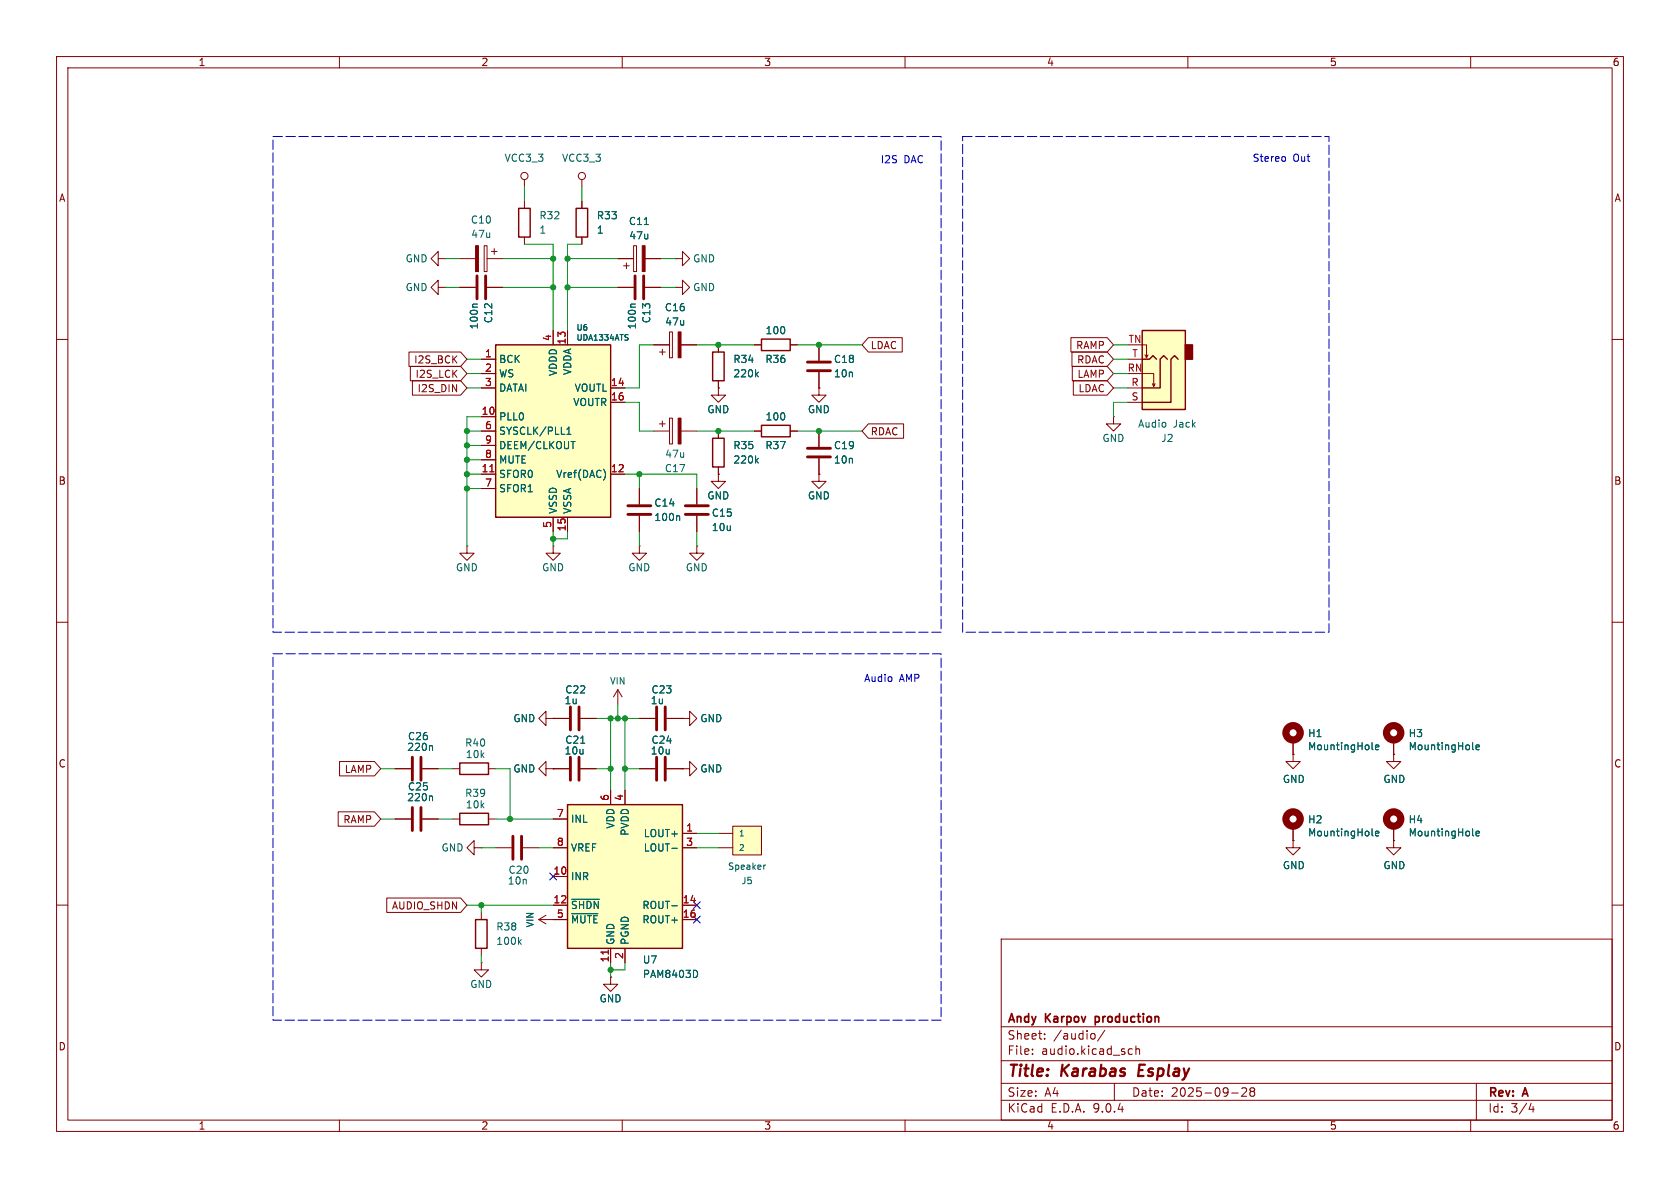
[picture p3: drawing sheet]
<svg xmlns="http://www.w3.org/2000/svg" width="297mm" height="210mm" viewBox="0 0 297 210" stroke-linecap="round" stroke-linejoin="round" font-family="sans-serif">
<g fill="none" stroke="#840000" stroke-width=".18">
<path d="M10 10h277v190h-277zM12 12h273v186h-273zM60 10v2M110 10v2M160 10v2M210 10v2M260 10v2M102.9 31.8v1.2M10 60h2M285 60h2M10 110h2M285 110h2"/>
<path d="M80 144.8h1.3M86.4 144.8h1.2M10 160h2M177 166h108v32h-108zM285 160h2M60 198v2M110 198v2M160 198v2M177 194.5h108M177 191.5h108M177 187.5h108M177 181.5h108"/>
<path d="M182.5 186.3v.1M182.5 185.5v.1M184.7 183.6v.1M184.7 182.8v.1M193.1 182.7l.4 .1 .1 .2-.1 .6-.4 .1M195.3 182.1l-1.3 2M197 191.5v3M199.6 186.3h.6M199.6 185.5h.6M200.8 185.5l.2-.1 .4 .1 .1 .9M200.8 184.9v1.5M210 198v2"/>
<path d="M217.7 193.2h1.2M219.5 192.4l.6-.1 .2 .1 .1 .3-.9 1.1h.9M221.2 192.9l-.2-.2 .2-.4 .5 .1 .1 .2-.3 .3M221.2 192.9l-.2 .3v.5l.2 .1 .5-.1 .1-.2-.1-.4-.2-.2M221.2 192.9h.3M260 198v2M261 191.5v6.5M270.7 195l-.4 1.1h.9M271 195.6v1"/>
<circle cx="102.9" cy="31.1" r=".63"/>
</g>
<path d="M201.5 188.2l-.3 2h1" fill="none" stroke="#840000" stroke-width=".4"/>
<path d="M193.6 179.7v1.5M193.8 179.7l-.2 .1M193.6 180.6l.2 .1" fill="none" stroke="#840000" stroke-width=".3"/>
<path d="M81.3 143.8h5.1v2h-5.1z" fill="none" stroke="#840000" stroke-width=".25"/>
<path d="M100.3 142.2h20.3v25.4h-20.3z" fill="#ffffc2"/>
<path d="M81.3 134.9h5.1v2h-5.1zM100.3 142.2h20.3v25.4h-20.3z" fill="none" stroke="#840000" stroke-width=".25"/>
<g fill="none" stroke="#840000" stroke-width=".18">
<path d="M69.8 135.9h2.8M74.7 135.9h2.8M80 135.9h1.3M86.4 135.9h1.2M96.5 127v-1.3l-1.3 1.3 1.3 1.3v-1.3h1.3M97.8 127h.1M97.8 127h2.8M102.6 127h2.8M107.9 139.7v2.5M110.5 139.7v2.5M97.8 144.8h2.5M97.8 149.9h2.5"/>
<path d="M97.8 154.9h2.5M120.6 149.9h2.6M120.6 147.3h2.6M85.1 170.2v1.3h1.3l-1.3 1.2-1.3-1.2h1.3M85.1 170.2h.1M97.8 160h2.5M97.8 162.6h2.5M107.9 172.7v1.3h1.3l-1.3 1.3-1.2-1.3h1.2M107.9 172.7h.1M107.9 167.6v2.6M110.5 167.6v2.6M120.6 160h2.6"/>
<path d="M120.6 162.6h2.6"/>
</g>
<path d="M76.3 131.8l.2 .2v.7M101.1 159h4.9M118.8 150h.9M101.1 161.5h4.6M118.8 160.1h.9M123.1 171.6l.2 .5-.2 .6" fill="none" stroke="#006464" stroke-width=".18"/>
<path d="M107.5 167.9v.8" fill="none" stroke="#a90000" stroke-width=".18"/>
<path d="M72.9 133.9v4M74.4 133.9v4M100.8 125v4M102.4 125v4" fill="none" stroke="#840000" stroke-width=".51"/>
<path d="M129.5 146.1h5.1v5h-5.1z" fill="#ffffc2"/>
<g fill="none" stroke="#840000" stroke-width=".18">
<path d="M92.7 31.8v1.2M92.7 35.6v1.2M102.9 35.6v1.2M81.3 45.7h2.8M81.3 50.8h2.8M85.6 43.4h.5v4.6h-.5zM86.1 45.7h2.8M86.1 50.8h2.8M86.9 44.5h1M87.4 43.9v1.1M92.7 41.9v1.3M102.9 41.9v1.3"/>
<path d="M119.4 45.7h1.2v-1.2l1.3 1.2-1.3 1.3v-1.3M119.4 45.7h.1M115.6 76.2h2.8M116.6 74.9h1M117.1 74.4v1M118.4 73.9h.5v4.6h-.5zM120.4 76.2h2.8M113 86.4v2.8M113 91.2v2.8M123.2 86.4v2.8M123.2 91.2v2.8M109.2 121.9l-.7 1.3"/>
<path d="M109.2 121.9v2.6M109.2 121.9l.8 1.3M113 127h2.8M117.9 127h2.7M120.6 127h1.3v-1.3l1.3 1.3-1.3 1.3v-1.3M120.6 127h.1M228.6 133.4v1.2h1.3l-1.3 1.3-1.3-1.3h1.3M228.6 133.4h.1M228.6 130.8v2.6M246.4 130.8v2.6M83.8 149.9v-1.3l-1.3 1.3 1.3 1.2v-1.2h1.3M85.1 149.9h.1"/>
<path d="M127 149.9h2.5M127 147.3h2.5M129.5 146.1h5.1v5h-5.1zM228.6 148.6v1.3h1.3l-1.3 1.2-1.3-1.2h1.3M228.6 148.6h.1M228.6 146.1v2.5M246.4 148.6v1.3h1.2l-1.2 1.2-1.3-1.2h1.3M246.4 148.6h.1M246.4 146.1v2.5"/>
<circle cx="92.7" cy="31.1" r=".63"/>
</g>
<path d="M84.4 53.8h-.7l-.1 .1M120 91.2l.2 .2v.6M242.6 132.4l.1 .1M243.2 132.1l.6-.1-.1-.3h-.4l-.1 .2v.6h.5M260.3 132.4l.2 .1M260.9 132.1l.6-.1v-.3h-.4l-.2 .2 .1 .6h.5M135.3 152.9l-.2 .1M242.6 147.6l.1 .2M243.2 147.3l.6-.1-.1-.2-.4-.1-.1 .2v.6h.5M260.3 147.6l.2 .2M260.9 147.3l.6-.1v-.2l-.4-.1-.2 .2 .1 .6h.5" fill="none" stroke="#006464" stroke-width=".18"/>
<path d="M84.3 48.8v4M85.9 48.8v4M111 89.4h4.1M111 90.9h4.1M121.2 89.4h4M121.2 90.9h4M116.1 125v4M117.6 125v4" fill="none" stroke="#840000" stroke-width=".51"/>
<path d="M91.7 36.8h2v5.1h-2zM101.9 36.8h2v5.1h-2z" fill="none" stroke="#840000" stroke-width=".25"/>
<g fill="#840000" stroke="#840000" stroke-width=".18">
<path d="M84.1 43.4h.5v4.6h-.5z"/>
<path d="M119.9 73.9h.5v4.6h-.5z"/>
</g>
<g fill="none" stroke="#840000" stroke-width="1.3">
<circle cx="228.6" cy="129.5" r="1.27"/>
<circle cx="246.4" cy="129.5" r="1.27"/>
<circle cx="228.6" cy="144.8" r="1.27"/>
<circle cx="246.4" cy="144.8" r="1.27"/>
</g>
<path d="M87.6 61h20.3v30.4h-20.3z" fill="#ffffc2"/>
<path d="M87.6 61h20.3v30.4h-20.3zM126 77.5h2v5.1h-2zM134.6 75.2h5.1v2h-5.1zM84.1 162.6h2v5h-2z" fill="none" stroke="#840000" stroke-width=".25"/>
<g fill="none" stroke="#840000" stroke-width=".18">
<path d="M77.5 50.8v-1.3l-1.3 1.3 1.3 1.3v-1.3h1.2M77.5 45.7v-1.2l-1.3 1.2 1.3 1.3v-1.3h1.2M78.7 50.8h.1M78.7 45.7h.1M97.8 58.4v2.6M100.3 58.4v2.6M109.2 45.7h2.8M109.2 50.8h2.8M110.2 47h1.1M110.7 46.5v1M112 43.4h.5v4.6h-.5zM114 45.7h2.8"/>
<path d="M114 50.8h2.8M85.1 63.5h2.5M85.1 66h2.5M85.1 68.6h2.5M85.1 73.7h2.5M85.1 76.2h2.5M85.1 78.7h2.5M107.9 68.6h2.6M107.9 71.1h2.6M127 76.2v1.3M133.3 76.2h1.3M139.7 76.2h1.3"/>
<path d="M144.8 76.2v2.8M196.8 73.7v1.2h1.3l-1.3 1.3-1.2-1.3h1.2M196.8 73.7h.1M82.5 96.5v1.3h1.3l-1.3 1.3-1.2-1.3h1.2M82.5 96.5h.1M85.1 81.3h2.5M85.1 83.8h2.5M85.1 86.4h2.5M97.8 96.5v1.3h1.3l-1.3 1.3-1.3-1.3h1.3M97.8 96.5h.1M97.8 91.4v2.6M100.3 91.4v2.6"/>
<path d="M107.9 83.8h2.6M113 96.5v1.3h1.3l-1.3 1.3-1.2-1.3h1.2M113 96.5h.1M123.2 96.5v1.3h1.3l-1.3 1.3-1.3-1.3h1.3M123.2 96.5h.1M127 83.8v1.3h1.3l-1.3 1.3-1.3-1.3h1.3M127 83.8h.1M127 82.6v1.2M144.8 83.8v1.3h1.2l-1.2 1.3-1.3-1.3h1.3M144.8 83.8h.1M144.8 81v2.8M96.5 135.9v-1.3l-1.3 1.3 1.3 1.3v-1.3h1.3"/>
<path d="M97.8 135.9h.1M97.8 135.9h2.8M102.6 135.9h2.8M113 135.9h2.8M117.9 135.9h2.7M120.6 135.9h1.3v-1.3l1.3 1.3-1.3 1.3v-1.3M120.6 135.9h.1M69.8 144.8h2.8M74.7 144.8h2.8M87.6 149.9h2.8M92.5 149.9h2.7M85.1 161.3v1.3"/>
<path d="M85.1 167.6v1.3M95.2 162.6l1.3 .7M95.2 162.6h2.6M96.5 161.8l-1.3 .8"/>
</g>
<g fill="none" stroke="#006464" stroke-width=".18">
<path d="M113.9 39.7h.7M110.9 59.1l.1 .1M110.9 59.7l.1 .2-.1 .2M112.3 53.8h-.6l-.2 .1M100.2 76.8h.7M100.2 75.9l.4-.4v1.3M100.9 78h.8M106.9 83.2l.1 .6-.1 .8M133.7 81.4l.4 .5M134.1 81l-.5 .5M102.7 131.4h.7M76.3 140.7l.2 .2v.6"/>
<path d="M91.8 166.5l.4 .4M92.2 166.1l-.5 .5"/>
</g>
<path d="M86.6 83.4h.7" fill="none" stroke="#a90000" stroke-width=".18"/>
<path d="M112.3 48.8v4M113.8 48.8v4M142.7 79.2h4.1M142.7 80.8h4.1M100.8 133.9v4M102.4 133.9v4M116.1 133.9v4M117.6 133.9v4M72.9 142.7v4.1M74.4 142.7v4.1M90.7 147.8v4.1M92.2 147.8v4.1" fill="none" stroke="#840000" stroke-width=".51"/>
<path d="M113.5 43.4h.5v4.6h-.5z" fill="#840000" stroke="#840000" stroke-width=".18"/>
<path d="M201.9 58.4h7.6v14h-7.6z" fill="#ffffc2"/>
<path d="M209.5 61h1.3v2.5h-1.3z" fill="#840000" stroke="#840000" stroke-width=".25"/>
<path d="M134.6 59.9h5.1v2.1h-5.1zM201.9 58.4h7.6v14h-7.6zM126 62.2h2v5.1h-2zM201.9 63.5h1.3l.6-.6 .7 .6M206.4 63.5l-.7-.6-.6 .6v5.1h-3.2M208.3 63.5l-.7-.6-.6 .6v7.6h-5.1" fill="none" stroke="#840000" stroke-width=".25"/>
<g fill="none" stroke="#840000" stroke-width=".18">
<path d="M102.9 35.6v1.2M81.3 50.8h2.8M86.1 50.8h2.8M97.8 58.4v2.6M100.3 58.4v2.6M102.9 41.9v1.3M109.2 50.8h2.8M109.2 45.7h2.8M114 50.8h2.8M114 45.7h2.8M118.4 58.7h.5v4.5h-.5zM119.4 50.8h1.2v-1.3l1.3 1.3-1.3 1.3v-1.3"/>
<path d="M119.4 50.8h.1M153.5 59.7h6v2.5h-6l-1.1-1.2zM189.3 59.7h6.4l1.1 1.3-1.1 1.2h-6.4zM72.3 62.2h9.1l1.1 1.3-1.1 1.3h-9.1zM72.5 64.8h8.9l1.1 1.2-1.1 1.3h-8.9zM72.9 67.3h8.5l1.1 1.3-1.1 1.3h-8.5zM85.1 68.6h2.5M85.1 63.5h2.5M85.1 76.2h2.5M85.1 66h2.5M85.1 73.7h2.5M85.1 78.7h2.5"/>
<path d="M107.9 71.1h2.6M107.9 68.6h2.6M115.6 61h2.8M116.6 62.2h1M117.1 61.7v1M120.4 61h2.8M127 68.6v1.3h1.3l-1.3 1.2-1.3-1.2h1.3M127 68.6h.1M127 61v1.2M127 67.3v1.3M127 76.2v1.3M133.3 61h1.3"/>
<path d="M133.3 76.2h1.3M139.7 61h1.3M139.7 76.2h1.3M144.8 68.6v1.3h1.2l-1.2 1.2-1.3-1.2h1.3M144.8 68.6h.1M144.8 61v2.8M144.8 65.8v2.8M144.8 76.2v2.8M153.5 74.9h6.2v2.6h-6.2l-1.1-1.3zM189.5 62.2h6.2l1.1 1.3-1.1 1.3h-6.2zM189.6 64.8h6.1l1.1 1.2-1.1 1.3h-6.1zM189.7 67.3h6l1.1 1.3-1.1 1.3h-6z"/>
<path d="M199.4 71.1h2.5M199.4 68.6h2.5M199.4 63.5h2.5M201.9 66h2.1v2.3l.2-.5M201.9 61h.8v2.2l.2-.5M202.4 62.7l.3 .5M203.7 67.8l.3 .5M85.1 81.3h2.5M85.1 83.8h2.5M85.1 86.4h2.5M97.8 91.4v2.6M100.3 91.4v2.6"/>
<path d="M107.9 83.8h2.6M113 86.4v2.8M113 91.2v2.8M123.2 86.4v2.8M123.2 91.2v2.8M127 83.8h.1M127 82.6v1.2M144.8 83.8h.1M144.8 81v2.8M60 134.6h6.2l1.1 1.3-1.1 1.3h-6.2zM69.8 135.9h2.8M74.7 135.9h2.8"/>
<path d="M97.8 127h.1M97.8 135.9h.1M97.8 127h2.8M97.8 135.9h2.8M102.6 127h2.8M102.6 135.9h2.8M107.9 139.7v2.5M110.5 139.7v2.5M113 127h2.8M113 135.9h2.8M117.9 127h2.7M117.9 135.9h2.7"/>
<path d="M120.6 127h.1M120.6 135.9h.1M228.6 133.4h.1M228.6 130.8v2.6M246.4 133.4v1.2h1.2l-1.2 1.3-1.3-1.3h1.3M246.4 133.4h.1M246.4 130.8v2.6M59.8 143.5h6.4l1.1 1.3-1.1 1.3h-6.4zM68.4 158.7h13l1.1 1.3-1.1 1.3h-13zM69.8 144.8h2.8M74.7 144.8h2.8M97.8 144.8h2.5"/>
<path d="M97.8 149.9h2.5M97.8 154.9h2.5M120.6 149.9h2.6M120.6 147.3h2.6M228.6 148.6h.1M228.6 146.1v2.5M246.4 148.6h.1M246.4 146.1v2.5M97.8 160h2.5M97.8 162.6h2.5M107.9 172.7h.1M107.9 167.6v2.6"/>
<path d="M110.5 167.6v2.6M120.6 160h2.6M120.6 162.6h2.6"/>
</g>
<path d="M142.7 64h4.1M142.7 65.5h4.1" fill="none" stroke="#840000" stroke-width=".51"/>
<g fill="none" stroke="#006464" stroke-width=".18">
<path d="M113.9 39.7h.7M84.4 53.8h-.7l-.1 .1M110.9 59.1l.1 .1M110.9 59.7l.1 .2-.1 .2M112.3 53.8h-.6l-.2 .1M100.2 76.8h.7M100.2 75.9l.4-.4v1.3M100.9 78h.8M133.7 66.1l.4 .5M134.1 65.8l-.5 .5M106.9 83.2l.1 .6-.1 .8M120 91.2l.2 .2v.6"/>
<path d="M133.7 81.4l.4 .5M134.1 81l-.5 .5M76.3 131.8l.2 .2v.7M102.7 131.4h.7M242.6 132.4l.1 .1M243.2 132.1l.6-.1-.1-.3h-.4l-.1 .2v.6h.5M260.3 132.4l.2 .1M260.9 132.1l.6-.1v-.3h-.4l-.2 .2 .1 .6h.5M76.3 140.7l.2 .2v.6M101.1 159h4.9M118.8 150h.9M242.6 147.6l.1 .2"/>
<path d="M243.2 147.3l.6-.1-.1-.2-.4-.1-.1 .2v.6h.5M260.3 147.6l.2 .2M260.9 147.3l.6-.1v-.2l-.4-.1-.2 .2 .1 .6h.5M101.1 161.5h4.6M118.8 160.1h.9M123.1 171.6l.2 .5-.2 .6"/>
</g>
<path d="M119.9 58.7h.5v4.5h-.5z" fill="#840000" stroke="#840000" stroke-width=".18"/>
<g fill="none" stroke="#009600" stroke-width=".18">
<path d="M92.7 33v2.6M102.9 33v2.6M78.7 50.8h2.6M78.7 45.7h2.6M88.9 50.8h8.9M88.9 45.7h8.9M92.7 43.2h5.1v15.2M100.3 50.8h8.9M100.3 45.7h8.9M102.9 43.2h-2.6v15.2M116.8 50.8h2.6M116.8 45.7h2.6"/>
<path d="M82.5 78.7h2.6M82.5 76.2h2.6M82.5 63.5h2.6M82.5 68.6h2.6M82.5 66h2.6M85.1 73.7h-2.6v22.8M110.5 71.1h2.5v5.1h2.6M115.6 61h-2.6v7.6h-2.5M123.2 76.2h10.1M123.2 61h10.1M141 76.2h11.4M141 61h11.4"/>
<path d="M196.8 63.5h2.6M196.8 68.6h2.6M196.8 61h2.6M196.8 66h2.6M199.4 71.1h-2.6v2.6M82.5 81.3h2.6M82.5 83.8h2.6M82.5 86.4h2.6M97.8 94v2.5M100.3 94v1.3h-2.5M110.5 83.8h12.7v2.6M113 83.8v2.6"/>
<path d="M113 94v2.5M123.2 94v2.5M67.3 135.9h2.5M77.5 135.9h2.5M87.6 135.9h2.6v8.9M105.4 135.9h2.5M105.4 127h7.6M107.9 127v12.7M109.2 124.5v2.5M110.5 127v12.7M110.5 135.9h2.5M67.3 144.8h2.5"/>
<path d="M77.5 144.8h2.5M85.1 149.9h2.5M87.6 144.8h10.2M95.2 149.9h2.6M123.2 149.9h3.8M123.2 147.3h3.8M82.5 160h15.3M85.1 160v1.3M85.1 168.9v1.3M107.9 170.2v2.5M110.5 170.2v1.3h-2.6"/>
</g>
<path d="M97.2 154.3l1.2 1.2M98.4 154.3l-1.2 1.2M122.6 159.4l1.2 1.2M123.8 159.4l-1.2 1.2M122.6 162l1.2 1.2M123.8 162l-1.2 1.2" fill="none" stroke="#000084" stroke-width=".18"/>
<path d="M227 27.7l.3 .2v.4l-.3 .2" fill="none" stroke="#0000c2" stroke-width=".18"/>
<path d="M48.3 24.1h118.1v87.7h-118.1zM170.2 24.1h64.7v87.7h-64.7zM48.3 115.6h118.1v64.7h-118.1z" fill="none" stroke="#0000c2" stroke-width=".18" stroke-dasharray="1.7 .6"/>
<path d="M86.6 83.4h.7M107.5 167.9v.8" fill="none" stroke="#a90000" stroke-width=".18"/>
<g fill="#009600" stroke="#009600" stroke-width=".18">
<circle cx="144.8" cy="61" r=".46"/>
<circle cx="144.8" cy="76.2" r=".46"/>
<circle cx="127" cy="61" r=".46"/>
<circle cx="127" cy="76.2" r=".46"/>
<circle cx="82.5" cy="78.7" r=".46"/>
<circle cx="82.5" cy="81.3" r=".46"/>
<circle cx="82.5" cy="76.2" r=".46"/>
<circle cx="82.5" cy="83.8" r=".46"/>
<circle cx="82.5" cy="86.4" r=".46"/>
<circle cx="113" cy="83.8" r=".46"/>
<circle cx="100.3" cy="50.8" r=".46"/>
<circle cx="97.8" cy="50.8" r=".46"/>
<circle cx="97.8" cy="45.7" r=".46"/>
<circle cx="100.3" cy="45.7" r=".46"/>
<circle cx="109.2" cy="127" r=".46"/>
<circle cx="110.5" cy="127" r=".46"/>
<circle cx="107.9" cy="135.9" r=".46"/>
<circle cx="107.9" cy="127" r=".46"/>
<circle cx="110.5" cy="135.9" r=".46"/>
<circle cx="90.2" cy="144.8" r=".46"/>
<circle cx="107.9" cy="171.5" r=".46"/>
<circle cx="85.1" cy="160" r=".46"/>
<circle cx="97.8" cy="95.3" r=".46"/>
</g>
<g font-size="2.8" fill="#840000">
<text x="178" y="190.9">Title:</text>
<text x="187.7" y="190.9">Karabas</text>
<text x="202.1" y="190.9">Esplay</text>
</g>
<g font-size="2.1" fill="#840000">
<text x="178" y="184">Sheet:</text>
<text x="178" y="181.2">Andy</text>
<text x="184.9" y="181.2">Karpov</text>
<text x="186.2" y="184">/audio/</text>
<text x="194.3" y="181.2">production</text>
<text x="178" y="186.7">File:</text>
<text x="184.1" y="186.7">audio.kicad_sch</text>
<text x="178" y="196.9">KiCad</text>
<text x="178" y="194.1">Size:</text>
<text x="184.7" y="194.1">A4</text>
<text x="185.7" y="196.9">E.D.A.</text>
<text x="193.3" y="196.9">9.0.4</text>
<text x="200" y="194.1">Date:</text>
<text x="207" y="194.1">2025-09-28</text>
<text x="263" y="194.3">Rev:</text>
<text x="263" y="196.9">Id:</text>
<text x="267.1" y="196.9">3/4</text>
<text x="269.4" y="194.3">A</text>
</g>
<g font-size="1.8" fill="#840000">
<text x="35" y="11.9">1</text>
<text x="85" y="11.9">2</text>
<text x="135" y="11.9">3</text>
<text x="185" y="11.9">4</text>
<text x="235" y="11.9">5</text>
<text x="285" y="11.9">6</text>
<text x="10.3" y="35.9">A</text>
<text x="285.3" y="35.9">A</text>
<text x="73.1" y="64.5">I2S_BCK</text>
<text x="153.8" y="61.9">LDAC</text>
<text x="190.1" y="61.9">RAMP</text>
<text x="190.3" y="64.5">RDAC</text>
<text x="73.4" y="67">I2S_LCK</text>
<text x="73.7" y="69.5">I2S_DIN</text>
<text x="190.4" y="67">LAMP</text>
<text x="190.6" y="69.5">LDAC</text>
<text x="153.8" y="77.2">RDAC</text>
<text x="10.3" y="85.9">B</text>
<text x="285.3" y="85.9">B</text>
<text x="10.3" y="135.9">C</text>
<text x="60.8" y="136.8">LAMP</text>
<text x="285.3" y="135.9">C</text>
<text x="60.6" y="145.7">RAMP</text>
<text x="69.2" y="161">AUDIO_SHDN</text>
<text x="10.3" y="185.9">D</text>
<text x="285.3" y="185.9">D</text>
<text x="35" y="199.9">1</text>
<text x="85" y="199.9">2</text>
<text x="135" y="199.9">3</text>
<text x="185" y="199.9">4</text>
<text x="235" y="199.9">5</text>
<text x="285" y="199.9">6</text>
</g>
<g font-size="1.8" fill="#006464">
<text x="89.1" y="28.8">VCC3_3</text>
<text x="99.3" y="28.8">VCC3_3</text>
<text x="83.1" y="39.7">C10</text>
<text x="95.3" y="41.5">1</text>
<text x="95.3" y="39">R32</text>
<text x="105.4" y="41.5">1</text>
<text x="105.4" y="39">R33</text>
<text x="111.1" y="40">C11</text>
<text x="71.6" y="46.6">GND</text>
<text x="83.2" y="42.3">47u</text>
<text x="111.1" y="42.5">47u</text>
<text x="122.4" y="46.6">GND</text>
<text x="71.6" y="51.7">GND</text>
<text x="122.4" y="51.7">GND</text>
<text x="84.7" y="58.3" transform="rotate(-90 84.7 58.3)">100n</text>
<text x="87.2" y="57.2" transform="rotate(-90 87.2 57.2)">C12</text>
<text x="112.6" y="58.3" transform="rotate(-90 112.6 58.3)">100n</text>
<text x="115.2" y="57.2" transform="rotate(-90 115.2 57.2)">C13</text>
<text x="117.4" y="55.2">C16</text>
<text x="117.5" y="57.8">47u</text>
<text x="135.2" y="59.3">100</text>
<text x="88.1" y="64.4">BCK</text>
<text x="129.5" y="64.4">R34</text>
<text x="135.2" y="64.4">R36</text>
<text x="147.3" y="64.4">C18</text>
<text x="88.1" y="66.9">WS</text>
<text x="88.1" y="69.4">DATAI</text>
<text x="98.7" y="66.6" transform="rotate(-90 98.7 66.6)">VDDD</text>
<text x="101.2" y="66.4" transform="rotate(-90 101.2 66.4)">VDDA</text>
<text x="101.3" y="72">VOUTR</text>
<text x="101.5" y="69.4">VOUTL</text>
<text x="129.5" y="66.9">220k</text>
<text x="147.3" y="66.9">10n</text>
<text x="88.1" y="74.5">PLL0</text>
<text x="88.1" y="77.1">SYSCLK/PLL1</text>
<text x="124.9" y="73.3">GND</text>
<text x="135.2" y="74.5">100</text>
<text x="142.7" y="73.3">GND</text>
<text x="201.1" y="75.8">Audio</text>
<text x="207.4" y="75.8">Jack</text>
<text x="88.1" y="79.6">DEEM/CLKOUT</text>
<text x="88.1" y="82.1">MUTE</text>
<text x="117.4" y="83.7">C17</text>
<text x="117.5" y="81.1">47u</text>
<text x="129.5" y="79.6">R35</text>
<text x="129.5" y="82.1">220k</text>
<text x="135.2" y="79.6">R37</text>
<text x="147.3" y="79.6">C19</text>
<text x="147.3" y="82.1">10n</text>
<text x="194.8" y="78.3">GND</text>
<text x="205.2" y="78.3">J2</text>
<text x="88.1" y="84.7">SFOR0</text>
<text x="88.1" y="87.2">SFOR1</text>
<text x="98.2" y="84.7">Vref(DAC)</text>
<text x="115.6" y="89.8">C14</text>
<text x="124.9" y="88.5">GND</text>
<text x="142.7" y="88.5">GND</text>
<text x="98.7" y="90.9" transform="rotate(-90 98.7 90.9)">VSSD</text>
<text x="101.2" y="90.9" transform="rotate(-90 101.2 90.9)">VSSA</text>
<text x="115.6" y="92.3">100n</text>
<text x="125.7" y="91.5">C15</text>
<text x="125.7" y="94.1">10u</text>
<text x="80.5" y="101.2">GND</text>
<text x="95.7" y="101.2">GND</text>
<text x="111" y="101.2">GND</text>
<text x="121.1" y="101.2">GND</text>
<text x="99.7" y="124.7">1u</text>
<text x="99.8" y="122.8">C22</text>
<text x="114.9" y="124.7">1u</text>
<text x="115.1" y="122.8">C23</text>
<text x="72" y="131">C26</text>
<text x="90.7" y="127.9">GND</text>
<text x="99.8" y="131.7">C21</text>
<text x="115.1" y="131.7">C24</text>
<text x="123.7" y="127.9">GND</text>
<text x="231.1" y="130.5">H1</text>
<text x="248.9" y="130.5">H3</text>
<text x="71.9" y="132.9">220n</text>
<text x="82.1" y="132.2">R40</text>
<text x="82.2" y="134.2">10k</text>
<text x="90.7" y="136.8">GND</text>
<text x="99.7" y="133.6">10u</text>
<text x="114.9" y="133.6">10u</text>
<text x="123.7" y="136.8">GND</text>
<text x="231.1" y="132.8">MountingHole</text>
<text x="248.9" y="132.8">MountingHole</text>
<text x="71.9" y="141.8">220n</text>
<text x="72" y="139.9">C25</text>
<text x="82.1" y="141.1">R39</text>
<text x="82.2" y="143.1">10k</text>
<text x="226.7" y="138.6">GND</text>
<text x="244.5" y="138.6">GND</text>
<text x="100.8" y="145.6">INL</text>
<text x="108.8" y="146.6" transform="rotate(-90 108.8 146.6)">VDD</text>
<text x="111.4" y="147.8" transform="rotate(-90 111.4 147.8)">PVDD</text>
<text x="113.7" y="148.2">LOUT+</text>
<text x="231.1" y="145.7">H2</text>
<text x="231.1" y="148.1">MountingHole</text>
<text x="248.9" y="145.7">H4</text>
<text x="248.9" y="148.1">MountingHole</text>
<text x="78" y="150.7">GND</text>
<text x="89.8" y="154.7">C20</text>
<text x="100.8" y="150.7">VREF</text>
<text x="100.8" y="155.8">INR</text>
<text x="113.7" y="150.7">LOUT-</text>
<text x="226.7" y="153.8">GND</text>
<text x="244.5" y="153.8">GND</text>
<text x="89.7" y="156.6">10n</text>
<text x="100.8" y="160.9">~{SHDN}</text>
<text x="113.5" y="160.9">ROUT-</text>
<text x="87.6" y="164.7">R38</text>
<text x="87.6" y="167.2">100k</text>
<text x="100.8" y="163.4">~{MUTE}</text>
<text x="108.8" y="167.1" transform="rotate(-90 108.8 167.1)">GND</text>
<text x="111.4" y="167.1" transform="rotate(-90 111.4 167.1)">PGND</text>
<text x="113.5" y="163.4">ROUT+</text>
<text x="113.5" y="170.5">U7</text>
<text x="113.5" y="173.1">PAM8403D</text>
<text x="83" y="174.9">GND</text>
<text x="105.9" y="177.4">GND</text>
</g>
<g font-size="1.8" fill="#0000c2">
<text x="155.6" y="29.1">I2S</text>
<text x="159.8" y="29.1">DAC</text>
<text x="221.4" y="28.8">Stereo</text>
<text x="228.6" y="28.8">Out</text>
<text x="152.7" y="120.8">Audio</text>
<text x="159" y="120.8">AMP</text>
</g>
<g font-size="1.8" fill="#a90000">
<text x="85.7" y="63.2">1</text>
<text x="85.7" y="65.8">2</text>
<text x="97.5" y="60.4" transform="rotate(-90 97.5 60.4)">4</text>
<text x="100.1" y="61" transform="rotate(-90 100.1 61)">13</text>
<text x="199.3" y="65.8">RN</text>
<text x="199.4" y="60.7">TN</text>
<text x="200.1" y="63.2">T</text>
<text x="85.7" y="68.3">3</text>
<text x="107.9" y="68.3">14</text>
<text x="107.9" y="70.9">16</text>
<text x="199.9" y="68.3">R</text>
<text x="200" y="70.9">S</text>
<text x="85" y="73.4">10</text>
<text x="85.7" y="75.9">6</text>
<text x="85" y="83.6">11</text>
<text x="85.7" y="78.5">9</text>
<text x="85.7" y="81">8</text>
<text x="107.9" y="83.6">12</text>
<text x="85.7" y="86.1">7</text>
<text x="97.5" y="93.4" transform="rotate(-90 97.5 93.4)">5</text>
<text x="100.1" y="94" transform="rotate(-90 100.1 94)">15</text>
<text x="107.7" y="141.7" transform="rotate(-90 107.7 141.7)">6</text>
<text x="110.2" y="141.7" transform="rotate(-90 110.2 141.7)">4</text>
<text x="98.4" y="144.5">7</text>
<text x="98.4" y="149.6">8</text>
<text x="121.2" y="147.1">1</text>
<text x="121.2" y="149.6">3</text>
<text x="97.7" y="154.7">10</text>
<text x="97.7" y="159.8">12</text>
<text x="120.6" y="159.8">14</text>
<text x="98.4" y="162.3">5</text>
<text x="120.6" y="162.3">16</text>
<text x="107.7" y="170.2" transform="rotate(-90 107.7 170.2)">11</text>
<text x="110.2" y="169.6" transform="rotate(-90 110.2 169.6)">2</text>
</g>
<g font-size="1.6" fill="#006464">
<text x="107.7" y="121.2">VIN</text>
<text x="128.6" y="154">Speaker</text>
<text x="131" y="156.5">J5</text>
<text x="94.5" y="164" transform="rotate(-90 94.5 164)">VIN</text>
</g>
<g font-size="1.4" fill="#006464">
<text x="101.8" y="58.6">U6</text>
<text x="101.8" y="60.4">UDA1334ATS</text>
<text x="130.6" y="148.1">1</text>
<text x="130.6" y="150.6">2</text>
</g>
</svg>
